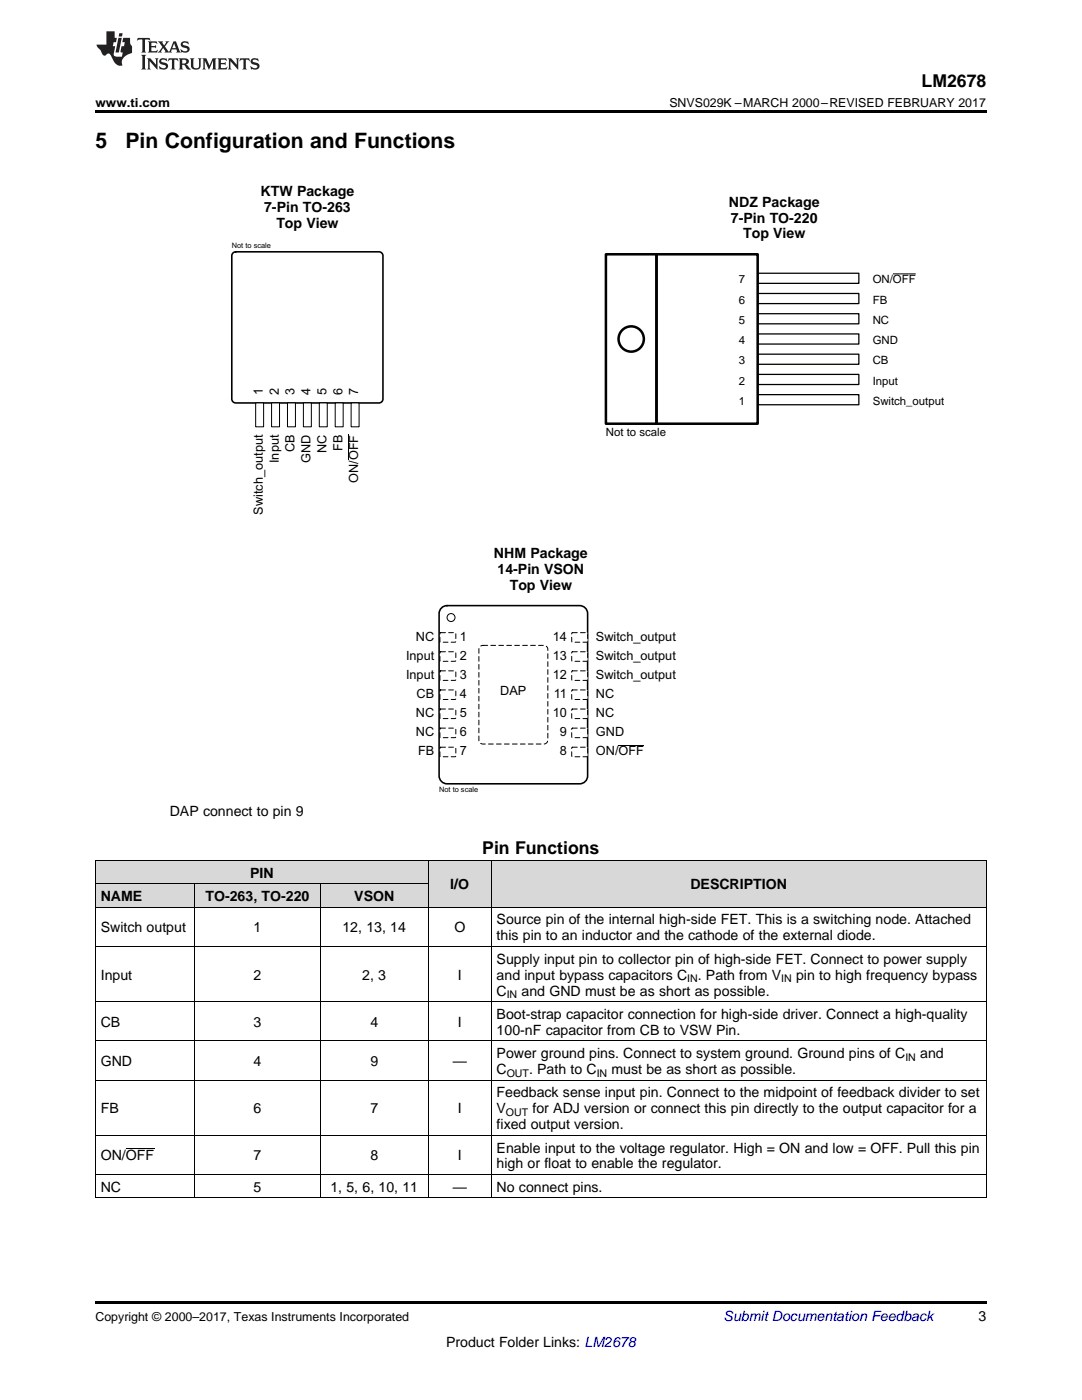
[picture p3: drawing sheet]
<svg xmlns="http://www.w3.org/2000/svg" width="216mm" height="279mm" viewBox="0 0 216 279" stroke-linecap="round" stroke-linejoin="round" font-family="sans-serif">
<g fill="#d8d8d8">
<path d="M85.5 171.8h12.5v9.3h-12.5z"/>
<path d="M98 171.8h98.8v9.3h-98.8z"/>
<path d="M19 176.5h19.8v4.6h-19.8z"/>
<path d="M38.8 176.5h25.1v4.6h-25.1z"/>
<path d="M63.9 176.5h21.6v4.6h-21.6z"/>
<path d="M19 171.8h19.8v4.7h-19.8z"/>
<path d="M38.8 171.8h25.1v4.7h-25.1z"/>
<path d="M63.9 171.8h21.6v4.7h-21.6z"/>
</g>
<path d="M19 259.7h177.8v.5h-177.8z" fill="#000"/>
<g fill="none" stroke="#000" stroke-width=".2">
<path d="M19 176.4h66.5M19 171.7h177.8M19.1 171.8v67.3M38.8 176.5v62.6M63.9 176.5v62.6M85.4 171.8v67.3M98 171.8v67.3M196.8 171.8v67.3M19 199.9h177.8M19 188.9h177.8M19 181.1h177.8M19 215.6h177.8"/>
<path d="M19 207.7h177.8M19 239.1h177.8M19 234.4h177.8M19 226.6h177.8"/>
<circle cx="90" cy="123.2" r=".79"/>
</g>
<path d="M88.3 121.2l.9-.3h26.5a1.59 1.59 0 0 1 1.6 1.6v32.3a1.59 1.59 0 0 1-1.6 1.6h-26.5a1.59 1.59 0 0 1-1.6-1.6v-32.3l.1-.5z" fill="none" stroke="#000" stroke-width=".32"/>
<path d="M95.8 129l.6-.2h12.1a.79 .79 0 0 1 .8 .8v18.1a.79 .79 0 0 1-.8 .8h-12.1a.79 .79 0 0 1-.8-.8v-18.1z" fill="none" stroke="#000" stroke-width=".2" stroke-dasharray="1 .6"/>
<path d="M87.8 126.3h3.1v1.8h-3.1z" fill-rule="evenodd" fill="#fff"/>
<path d="M87.8 126.3h3.1v1.8h-3.1z" fill="none" stroke="#000" stroke-width=".2" stroke-dasharray="1 .6"/>
<path d="M114.1 126.3h3.1v1.8h-3.1z" fill-rule="evenodd" fill="#fff"/>
<path d="M114.1 126.3h3.1v1.8h-3.1z" fill="none" stroke="#000" stroke-width=".2" stroke-dasharray="1 .6"/>
<path d="M87.8 130.1h3.1v1.8h-3.1z" fill-rule="evenodd" fill="#fff"/>
<path d="M87.8 130.1h3.1v1.8h-3.1z" fill="none" stroke="#000" stroke-width=".2" stroke-dasharray="1 .6"/>
<path d="M114.1 130.1h3.1v1.8h-3.1z" fill-rule="evenodd" fill="#fff"/>
<path d="M114.1 130.1h3.1v1.8h-3.1z" fill="none" stroke="#000" stroke-width=".2" stroke-dasharray="1 .6"/>
<path d="M87.8 133.9h3.1v1.8h-3.1z" fill-rule="evenodd" fill="#fff"/>
<path d="M87.8 133.9h3.1v1.8h-3.1z" fill="none" stroke="#000" stroke-width=".2" stroke-dasharray="1 .6"/>
<path d="M114.1 133.9h3.1v1.8h-3.1z" fill-rule="evenodd" fill="#fff"/>
<path d="M114.1 133.9h3.1v1.8h-3.1z" fill="none" stroke="#000" stroke-width=".2" stroke-dasharray="1 .6"/>
<path d="M87.8 137.7h3.1v1.9h-3.1z" fill-rule="evenodd" fill="#fff"/>
<path d="M87.8 137.7h3.1v1.9h-3.1z" fill="none" stroke="#000" stroke-width=".2" stroke-dasharray="1 .6"/>
<path d="M114.1 137.7h3.1v1.9h-3.1z" fill-rule="evenodd" fill="#fff"/>
<path d="M114.1 137.7h3.1v1.9h-3.1z" fill="none" stroke="#000" stroke-width=".2" stroke-dasharray="1 .6"/>
<path d="M87.8 141.5h3.1v1.9h-3.1z" fill-rule="evenodd" fill="#fff"/>
<path d="M87.8 141.5h3.1v1.9h-3.1z" fill="none" stroke="#000" stroke-width=".2" stroke-dasharray="1 .6"/>
<path d="M114.1 141.5h3.1v1.9h-3.1z" fill-rule="evenodd" fill="#fff"/>
<path d="M114.1 141.5h3.1v1.9h-3.1z" fill="none" stroke="#000" stroke-width=".2" stroke-dasharray="1 .6"/>
<path d="M87.8 145.4h3.1v1.8h-3.1z" fill-rule="evenodd" fill="#fff"/>
<path d="M87.8 145.4h3.1v1.8h-3.1z" fill="none" stroke="#000" stroke-width=".2" stroke-dasharray="1 .6"/>
<path d="M114.1 145.4h3.1v1.8h-3.1z" fill-rule="evenodd" fill="#fff"/>
<path d="M114.1 145.4h3.1v1.8h-3.1z" fill="none" stroke="#000" stroke-width=".2" stroke-dasharray="1 .6"/>
<path d="M87.8 149.2h3.1v1.8h-3.1z" fill-rule="evenodd" fill="#fff"/>
<path d="M87.8 149.2h3.1v1.8h-3.1z" fill="none" stroke="#000" stroke-width=".2" stroke-dasharray="1 .6"/>
<path d="M114.1 149.2h3.1v1.8h-3.1z" fill-rule="evenodd" fill="#fff"/>
<path d="M114.1 149.2h3.1v1.8h-3.1z" fill="none" stroke="#000" stroke-width=".2" stroke-dasharray="1 .6"/>
<path d="M123.4 148.7h5.1" fill="none" stroke="#000" stroke-width=".2"/>
<path d="M46.5 50.5l.5-.2h28.6a.79 .79 0 0 1 .8 .7v28.6a.79 .79 0 0 1-.8 .8h-28.6a.79 .79 0 0 1-.7-.8v-28.6z" fill="none" stroke="#000" stroke-width=".32"/>
<path d="M51 80.4h1.6v4.8h-1.6z" fill-rule="evenodd" fill="#fff"/>
<path d="M51 80.4h1.6v4.8h-1.6z" fill="none" stroke="#000" stroke-width=".2"/>
<path d="M54.2 80.4h1.6v4.8h-1.6z" fill-rule="evenodd" fill="#fff"/>
<path d="M54.2 80.4h1.6v4.8h-1.6z" fill="none" stroke="#000" stroke-width=".2"/>
<path d="M57.4 80.4h1.6v4.8h-1.6z" fill-rule="evenodd" fill="#fff"/>
<path d="M57.4 80.4h1.6v4.8h-1.6z" fill="none" stroke="#000" stroke-width=".2"/>
<path d="M60.5 80.4h1.6v4.8h-1.6z" fill-rule="evenodd" fill="#fff"/>
<path d="M60.5 80.4h1.6v4.8h-1.6z" fill="none" stroke="#000" stroke-width=".2"/>
<path d="M63.7 80.4h1.6v4.8h-1.6z" fill-rule="evenodd" fill="#fff"/>
<path d="M63.7 80.4h1.6v4.8h-1.6z" fill="none" stroke="#000" stroke-width=".2"/>
<path d="M66.9 80.4h1.6v4.8h-1.6z" fill-rule="evenodd" fill="#fff"/>
<path d="M66.9 80.4h1.6v4.8h-1.6z" fill="none" stroke="#000" stroke-width=".2"/>
<path d="M70.1 80.4h1.6v4.8h-1.6z" fill-rule="evenodd" fill="#fff"/>
<path d="M69.5 86.8v5M70.1 80.4h1.6v4.8h-1.6z" fill="none" stroke="#000" stroke-width=".2"/>
<path d="M151.2 78.8h20.2v2h-20.2z" fill-rule="evenodd" fill="#fff"/>
<path d="M151.2 78.8h20.2v2h-20.2z" fill="none" stroke="#000" stroke-width=".25"/>
<path d="M151.2 74.7h20.2v2h-20.2z" fill-rule="evenodd" fill="#fff"/>
<path d="M151.2 74.7h20.2v2h-20.2z" fill="none" stroke="#000" stroke-width=".25"/>
<path d="M151.2 70.7h20.2v2h-20.2z" fill-rule="evenodd" fill="#fff"/>
<path d="M151.2 70.7h20.2v2h-20.2z" fill="none" stroke="#000" stroke-width=".25"/>
<path d="M151.2 66.6h20.2v2.1h-20.2z" fill-rule="evenodd" fill="#fff"/>
<path d="M151.2 66.6h20.2v2.1h-20.2z" fill="none" stroke="#000" stroke-width=".25"/>
<path d="M151.2 62.6h20.2v2h-20.2z" fill-rule="evenodd" fill="#fff"/>
<path d="M151.2 62.6h20.2v2h-20.2z" fill="none" stroke="#000" stroke-width=".25"/>
<path d="M151.2 58.6h20.2v2h-20.2z" fill-rule="evenodd" fill="#fff"/>
<path d="M151.2 58.6h20.2v2h-20.2z" fill="none" stroke="#000" stroke-width=".25"/>
<path d="M151.2 54.5h20.2v2.1h-20.2z" fill-rule="evenodd" fill="#fff"/>
<path d="M151.2 54.5h20.2v2.1h-20.2z" fill="none" stroke="#000" stroke-width=".25"/>
<path d="M178.2 54.7h4.5" fill="none" stroke="#000" stroke-width=".2"/>
<g fill="none" stroke="#000" stroke-width=".5">
<path d="M120.9 50.7h10.1v33.9h-10.1zM131 50.7h20.2v33.9h-20.2z"/>
<circle cx="125.9" cy="67.7" r="2.52"/>
</g>
<path d="M19 22h177.8v.5h-177.8z" fill="#000"/>
<g fill="#231f20">
<path d="M27.5 7.6l-.1 .5 .4-.2h.6v.1v2.1l-.2 .4h1l-.3-.4v-2.1l.1-.1h.5l.5 .2-.2-.5zM29.5 8.3l.2 .3v1.5l-.2 .4h1.8l.2-.6a1.04 1.04 0 0 1-1.3 .2v-.7h.6l.3 .2v-.6l-.3 .2h-.6v-.6l.8-.1 .4 .3-.2-.5zM31.5 8.3l.9 1.1-.9 1.1h.8l-.2-.2 .5-.7 .4 .7-.2 .2h1.5l-.1-.2 .1-.4h.9l.1 .4-.2 .2h1l-.3-.3-.7-1.9h-.5l-.9 2-.8-1 .9-1h-.8l.1 .3-.3 .5-.4-.6 .2-.2zM34.7 8.6l.4 1h-.7zM36.3 8.4a.63 .63 0 0 0-.2 .7 .63 .63 0 0 0 .6 .4l.6 .2 .1 .2a.75 .75 0 0 1-.7 .4 .75 .75 0 0 1-.6-.5l.1 .7 .1-.1a1.11 1.11 0 0 0 1.5-.6 1.13 1.13 0 0 0-1.2-.8l-.1-.4a1.04 1.04 0 0 1 1.2 .2l-.2-.5-.1 .1-.5-.2zM28.2 10.9l.2 .4v2.2l-.2 .4h1l-.3-.4v-2.2l.3-.4zM29.3 11.6l.3 .4v1.5l-.3 .4h.8l-.2-.4v-1.3l1.5 1.7v-1.9l.2-.4h-.7l.2 .4v.9l-1.1-1.3zM32 11.8a.62 .62 0 0 0-.2 .7 .62 .62 0 0 0 .6 .4l.6 .1 .1 .3a.76 .76 0 0 1-.7 .3 .76 .76 0 0 1-.6-.4l.1 .7 .1-.1a1.11 1.11 0 0 0 1.5-.6 1.13 1.13 0 0 0-1.2-.8l-.1-.4a1.04 1.04 0 0 1 1.2 .2l-.2-.6-.1 .1-.5-.1zM33.7 11.6l-.2 .6a.61 .61 0 0 1 .8-.3v1.6l-.2 .4h.9l-.2-.4v-1.6a.63 .63 0 0 1 .8 .3l-.2-.6zM35.6 11.6l.3 .4v1.5l-.3 .4h1l-.2-.2v-.8l.5 .2a.76 .76 0 0 0 1.2 .7l-1-1a.58 .58 0 0 0 .6-.5 .58 .58 0 0 0-.5-.6zM36.4 11.9h.1a.45 .45 0 0 1 .5 .1 .45 .45 0 0 1 .1 .5l-.7 .2zM37.9 11.6l.2 .2a2.17 2.17 0 0 0 .3 1.9 .99 .99 0 0 0 1.6-.6v-1.1l.2-.4h-.7l.2 .2a1.92 1.92 0 0 1-.2 1.8 .6 .6 0 0 1-.9-.5v-1.1l.2-.4zM40.4 11.6l.2 .4v1.5l-.2 .4h.7l-.2-.4v-1.4l.8 1.8 .8-1.8v1.4l-.2 .4h.9l-.2-.4v-1.5l.2-.4h-.8l-.6 1.5-.6-1.5zM43.4 11.6l.2 .4v1.5l-.2 .4h1.8l.2-.6a1.04 1.04 0 0 1-1.3 .1v-.6h.5l.4 .2v-.6l-.4 .2h-.5v-.7h.8l.3 .3-.1-.6zM45.5 11.6l.2 .4v1.5l-.2 .4h.7l-.2-.4v-1.3l1.5 1.7v-1.9l.2-.4h-.7l.2 .4v.9l-1.1-1.3zM47.9 11.6l-.1 .6a.61 .61 0 0 1 .8-.3v1.6l-.3 .4h1l-.3-.4 .1-1.6a.63 .63 0 0 1 .7 .3l-.1-.6zM50.2 11.8a.62 .62 0 0 0-.2 .7 .62 .62 0 0 0 .6 .4l.6 .1 .2 .3a.76 .76 0 0 1-.8 .3 .76 .76 0 0 1-.6-.4l.1 .7 .2-.1a1.11 1.11 0 0 0 1.5-.6 1.13 1.13 0 0 0-1.3-.8l-.1-.4a1.04 1.04 0 0 1 1.2 .2l-.1-.6-.2 .1-.5-.1z"/>
<path d="M21.2 6.3v2.6h-1.9l.1 .4 .7 .9a.91 .91 0 0 0 1 .8 .56 .56 0 0 1 .5-.3 .56 .56 0 0 1 .5 .3l.4 .8a1.53 1.53 0 0 0 1.9 1.2 1.54 1.54 0 0 1 1-2.1l.9-.3v-1.4a1.52 1.52 0 0 1-.3-1.6h-1.4l-.2 .8h.5l-.2 .8h-.4l-.2 1v.2l.4 .1-.2 .8a1.93 1.93 0 0 1-1.6-.3l.3-1.8h-.5l.2-.8h.4l.2-.8h-.4v-1.3zM23.6 7.6l-.6 2.9h.7l.6-2.9zM23.8 6.6l-.1 .7h.6l.2-.7z"/>
</g>
<path d="M25.1 229.1h5.7" fill="none" stroke="#000" stroke-width=".2"/>
<g font-size="4.2">
<text x="19" y="29.6">5</text>
<text x="25" y="29.6">Pin Configuration and Functions</text>
</g>
<g font-size="3.5">
<text x="183.9" y="17.3">LM2678</text>
<text x="96.2" y="170.5">Pin Functions</text>
</g>
<g font-size="2.8">
<text x="52" y="39.1">KTW Package</text>
<text x="145.5" y="41.2">NDZ Package</text>
<text x="52.7" y="42.3">7-Pin TO-263</text>
<text x="55.1" y="45.4">Top View</text>
<text x="145.8" y="44.4">7-Pin TO-220</text>
<text x="148.3" y="47.6">Top View</text>
<text x="98.6" y="111.3">NHM Package</text>
<text x="99.3" y="114.5">14-Pin VSON</text>
<text x="101.7" y="117.7">Top View</text>
<text x="33.9" y="162.8">DAP connect to pin 9</text>
<text x="20.1" y="179.8">NAME</text>
<text x="41" y="179.8">TO-263, TO-220</text>
<text x="49.9" y="175.2">PIN</text>
<text x="70.7" y="179.8">VSON</text>
<text x="89.9" y="177.5">I/O</text>
<text x="137.8" y="177.5">DESCRIPTION</text>
<text x="99.1" y="184.5">Source pin of the internal high-side FET. This is a switching node. Attached</text>
<text x="20.1" y="186.1">Switch output</text>
<text x="50.6" y="186.1">1</text>
<text x="68.3" y="186.1">12, 13, 14</text>
<text x="90.7" y="186.1">O</text>
<text x="99.1" y="187.7">this pin to an inductor and the cathode of the external diode.</text>
<text x="20.1" y="195.5">Input</text>
<text x="50.6" y="195.5">2</text>
<text x="72.3" y="195.5">2, 3</text>
<text x="91.4" y="195.5">I</text>
<text x="99.1" y="192.3">Supply input pin to collector pin of high-side FET. Connect to power supply</text>
<text x="99.1" y="195.5">and input bypass capacitors C</text>
<text x="139.2" y="195.5">. Path from V</text>
<text x="158.9" y="195.5">pin to high frequency bypass</text>
<text x="99.1" y="198.7">C</text>
<text x="99.1" y="203.3">Boot-strap capacitor connection for high-side driver. Connect a high-quality</text>
<text x="104.1" y="198.7">and GND must be as short as possible.</text>
<text x="20.1" y="204.9">CB</text>
<text x="50.6" y="204.9">3</text>
<text x="73.9" y="204.9">4</text>
<text x="91.4" y="204.9">I</text>
<text x="99.1" y="206.5">100-nF capacitor from CB to VSW Pin.</text>
<text x="20.1" y="212.8">GND</text>
<text x="50.6" y="212.8">4</text>
<text x="73.9" y="212.8">9</text>
<text x="90.3" y="212.8">—</text>
<text x="99.1" y="211.2">Power ground pins. Connect to system ground. Ground pins of C</text>
<text x="99.1" y="214.3">C</text>
<text x="105.6" y="214.3">. Path to C</text>
<text x="122" y="214.3">must be as short as possible.</text>
<text x="183.6" y="211.2">and</text>
<text x="99.1" y="219">Feedback sense input pin. Connect to the midpoint of feedback divider to set</text>
<text x="20.1" y="222.2">FB</text>
<text x="50.6" y="222.2">6</text>
<text x="73.9" y="222.2">7</text>
<text x="91.4" y="222.2">I</text>
<text x="99.1" y="222.2">V</text>
<text x="99.1" y="225.4">fixed output version.</text>
<text x="106.3" y="222.2">for ADJ version or connect this pin directly to the output capacitor for a</text>
<text x="20.1" y="231.6">ON/OFF</text>
<text x="50.6" y="231.6">7</text>
<text x="73.9" y="231.6">8</text>
<text x="91.4" y="231.6">I</text>
<text x="99.1" y="230">Enable input to the voltage regulator. High = ON and low = OFF. Pull this pin</text>
<text x="99.1" y="233.2">high or float to enable the regulator.</text>
<text x="20.1" y="237.8">NC</text>
<text x="50.6" y="237.8">5</text>
<text x="65.9" y="237.8">1, 5, 6, 10, 11</text>
<text x="90.3" y="237.8">—</text>
<text x="99.1" y="237.8">No connect pins.</text>
<text x="195.3" y="263.6">3</text>
<text x="89" y="268.9">Product Folder Links: LM2678</text>
</g>
<text font-size="2.8" fill="#0000c8" x="144.4" y="263.6">Submit Documentation Feedback</text>
<g font-size="2.5">
<text x="19" y="21.4">www.ti.com</text>
<text x="133.6" y="21.4">SNVS029K –MARCH 2000–REVISED FEBRUARY 2017</text>
<text x="52.4" y="78.8" transform="rotate(-90 52.4 78.8)">1</text>
<text x="55.6" y="78.8" transform="rotate(-90 55.6 78.8)">2</text>
<text x="58.8" y="78.8" transform="rotate(-90 58.8 78.8)">3</text>
<text x="62" y="78.8" transform="rotate(-90 62 78.8)">4</text>
<text x="65.1" y="78.8" transform="rotate(-90 65.1 78.8)">5</text>
<text x="68.3" y="78.8" transform="rotate(-90 68.3 78.8)">6</text>
<text x="71.5" y="78.8" transform="rotate(-90 71.5 78.8)">7</text>
<text x="55.6" y="92.4" transform="rotate(-90 55.6 92.4)">Input</text>
<text x="58.8" y="90.3" transform="rotate(-90 58.8 90.3)">CB</text>
<text x="62" y="92.4" transform="rotate(-90 62 92.4)">GND</text>
<text x="65.1" y="90.4" transform="rotate(-90 65.1 90.4)">NC</text>
<text x="68.3" y="90" transform="rotate(-90 68.3 90)">FB</text>
<text x="71.5" y="96.4" transform="rotate(-90 71.5 96.4)">ON/OFF</text>
<text x="52.4" y="102.7" transform="rotate(-90 52.4 102.7)">Switch_output</text>
<text x="81" y="131.7">Input</text>
<text x="83" y="127.8">NC</text>
<text x="91.7" y="127.8">1</text>
<text x="91.7" y="131.7">2</text>
<text x="110.3" y="127.8">14</text>
<text x="110.3" y="131.7">13</text>
<text x="118.9" y="127.8">Switch_output</text>
<text x="118.9" y="131.7">Switch_output</text>
<text x="81" y="135.5">Input</text>
<text x="91.7" y="135.5">3</text>
<text x="110.3" y="135.5">12</text>
<text x="118.9" y="135.5">Switch_output</text>
<text x="83" y="143.1">NC</text>
<text x="83.1" y="139.3">CB</text>
<text x="91.7" y="139.3">4</text>
<text x="91.7" y="143.1">5</text>
<text x="99.8" y="138.6">DAP</text>
<text x="110.3" y="143.1">10</text>
<text x="110.5" y="139.3">11</text>
<text x="118.9" y="139.3">NC</text>
<text x="118.9" y="143.1">NC</text>
<text x="83" y="146.9">NC</text>
<text x="91.7" y="146.9">6</text>
<text x="111.7" y="146.9">9</text>
<text x="118.9" y="146.9">GND</text>
<text x="83.4" y="150.7">FB</text>
<text x="91.7" y="150.7">7</text>
<text x="111.7" y="150.7">8</text>
<text x="118.9" y="150.7">ON/OFF</text>
<text x="19" y="263.6">Copyright © 2000–2017, Texas Instruments Incorporated</text>
</g>
<g font-size="2.3">
<text x="147.4" y="56.6">7</text>
<text x="174.1" y="56.6">ON/OFF</text>
<text x="147.4" y="64.6">5</text>
<text x="147.4" y="60.6">6</text>
<text x="174.1" y="64.6">NC</text>
<text x="174.1" y="60.6">FB</text>
<text x="147.4" y="68.7">4</text>
<text x="174.1" y="68.7">GND</text>
<text x="147.4" y="76.7">2</text>
<text x="147.4" y="72.7">3</text>
<text x="174.1" y="76.7">Input</text>
<text x="174.1" y="72.7">CB</text>
<text x="147.4" y="80.8">1</text>
<text x="174.1" y="80.8">Switch_output</text>
<text x="120.9" y="87.1">Not to scale</text>
</g>
<g font-size="2.1">
<text x="137.1" y="196.1">IN</text>
<text x="155.9" y="196.1">IN</text>
<text x="101.1" y="199.2">IN</text>
<text x="101.1" y="214.9">OUT</text>
<text x="119.1" y="214.9">IN</text>
<text x="180.7" y="211.7">IN</text>
<text x="101" y="222.7">OUT</text>
</g>
<g font-size="1.5">
<text x="46.3" y="49.5">Not to scale</text>
<text x="87.6" y="158">Not to scale</text>
</g>
</svg>
